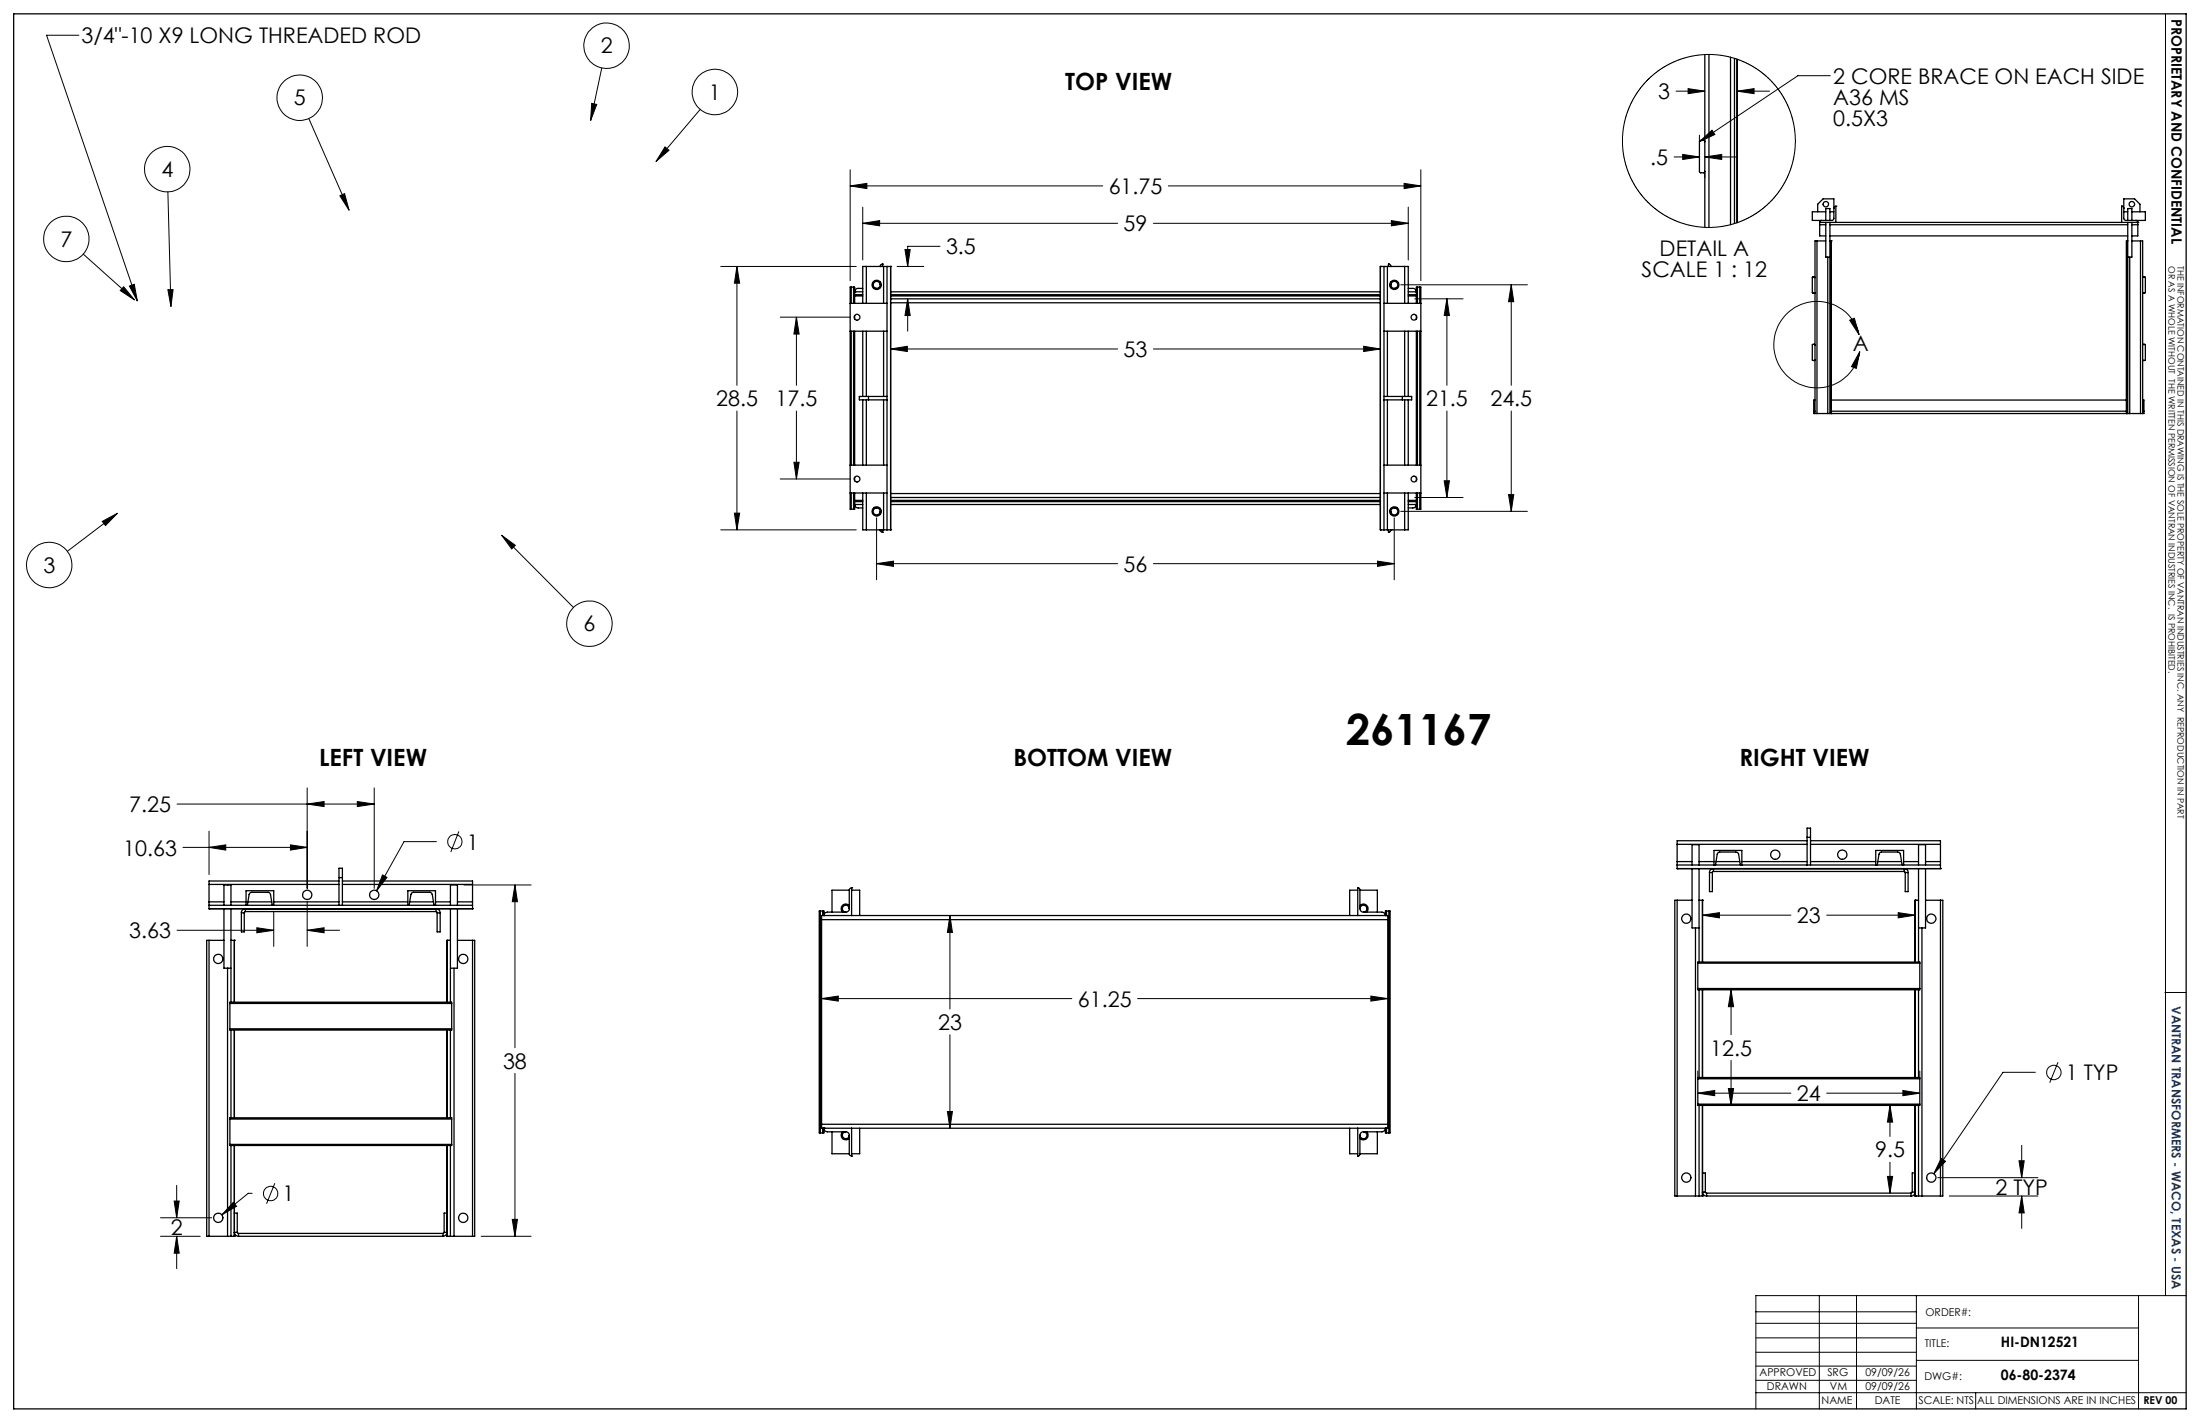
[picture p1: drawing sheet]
<svg xmlns="http://www.w3.org/2000/svg" width="432mm" height="279mm" viewBox="0 0 432 279" stroke-linecap="round" stroke-linejoin="round" font-family="sans-serif">
<g fill="none" stroke="#000" stroke-width=".25">
<path d="M2.7 2.7h426.4v273.7h-426.4zM334.6 10.7v33.9M335.4 10.7v33.9M339.7 11.2v32.9M340.4 11.5v32.4M341 11.6v32.1M334.6 27.8l-.1-.2h-.8l-.1 .2v5.9l.2 .2h.6l.2-.3M166.9 59.5h7.2M167.1 56.3h-.2v43.6h.2M167.1 56.3h.4M167.1 56.3v3.2M167.5 56.3h.2v3.2"/>
<path d="M167.5 56.3v3.2M167.7 57.3h.1M167.7 57.3h1.6M167.7 57.8h1.6M167.7 58.1h1.6M169.3 56.6h-.8a.66 .66 0 0 0-.8 .7M170 52.3h-.7v7.2M170 52.3h3.4M170 52.3v7.2M171.4 56.6h.6M172.8 52.3h.1M172.8 55.3v.6"/>
<path d="M173.2 51.8a.42 .42 0 0 0-.4 .5M173.2 51.8h.1M173.2 51.8v.5M173.4 52.3h.7M173.4 52.3v7.2M174.1 52.3h.7M174.1 52.3v51.7M174.8 52.3h.1M174.8 57.3h96.1M174.8 57.8h96.1M174.8 58.6h96.1M174.8 52.3v51.7"/>
<path d="M174.8 58.1h96.1M174.8 59.4h96.1M270.9 52.3h.7M270.9 52.3h.1M270.9 52.3v51.7M271.6 52.3h.7M271.6 52.3v51.7M271.6 59.5h7.3M272.3 52.3h3.4M272.3 52.3v7.2M272.5 51.8h.1M272.5 51.8a.42 .42 0 0 1 .5 .5"/>
<path d="M272.5 51.8v.5M273 52.3h.1M273 55.3v.6M273.6 56.6h.7M275.7 52.3h.7v7.2M275.7 52.3v7.2M276.4 56.6h.9a.66 .66 0 0 1 .7 .7M276.4 57.3h1.6M276.4 57.8h1.6M276.4 58.1h1.6M278 57.3h.1M278.2 56.3h-.2v3.2"/>
<path d="M278.2 56.3h.5M278.2 56.3v3.2M278.7 56.3h.2v43.6h-.2M278.7 56.3v3.2M356.2 54.5l-.1-.2-.4 .1v3l.1 .1 .4-.1M356.6 47.3h-.4v33.8M356.6 47.3v33.8M356.6 47.3h1.8M356.8 41.6v-1.5l1-1.1h2.1v4.1l-.3 .2h-3.9v-1.7h2.7M357.2 43.6v.5M357.2 43.6h.1M357.2 44.1v2.2h1.2"/>
<path d="M357.2 43.6h62.4M357.2 44.1h1.2M357.6 43.3h-.3l-.1 .3M358.4 43.3v-2.4h.8v2.4M358.4 43.6v6.8h.8M358.7 50.4v30.7M359.2 47.3h.2M359.2 43.6v37.5M359.2 46.3h58.4M359.2 41.6h.7M359.2 44.1h58.4M359.4 47.3h.1"/>
<path d="M359.4 47.3v33.8M360.3 40.5l-.2 .1-.2 .3M360.3 40.5h.1M360.3 40.5v3.1M416.4 40.5h.1M416.4 40.5h.3l.1 .4M416.4 40.5v3.1M416.8 41.6h.8M417.4 47.3h.2M417.4 47.3h.1M417.4 47.3v33.8M417.6 43.3v-2.4h.8v2.4"/>
<path d="M417.6 43.6v37.5M418 50.4v30.7M418.4 41.6h2.7v1.7l-4.1-.1-.2-.3v-3.9h2.2l1 1.1v1.5M418.4 43.6v6.8h-.8M418.4 47.3h1.7M418.4 44.1h1.2M419.2 43.3l.4 .1v.2M419.6 43.6v.5M419.6 43.6h.1M419.6 44.1v2.2h-1.2M420.1 47.3h.4v33.8M420.1 47.3v33.8"/>
<path d="M420.5 54.5l.2-.2 .4 .1v3l-.1 .1-.5-.1M166.9 65h7.2M167.1 65v26.3M167.5 65v26.3M167.7 61.9v.7M167.7 65v26.3M169.3 65v12.8M169.3 78.5v12.8M170 65v12.8M170 78.5v12.8M170.5 77.8v.7M173.4 65v12.8"/>
<path d="M173.4 78.5v12.8M174.1 77.8h-5.4v.7h5.4M271.6 65h7.3M271.6 77.8h5.5v.7h-5.5M272.3 65v12.8M272.3 78.5v12.8M275.2 77.8v.7M275.7 65v12.8M275.7 78.5v12.8M276.4 65v12.8M276.4 78.5v12.8M278 61.9v.7"/>
<path d="M278 65v26.3M278.2 65v26.3M278.7 65v26.3M356.2 67.7l-.1-.1-.4 .1v2.9l.1 .1 .4-.1M356.2 78.5h-.2v2.2M359.4 78.5h58M420.5 67.7l.2-.1 .4 .1v2.9l-.1 .1-.5-.1M420.5 78.5h.3v2.2M166.9 96.7h7.2M166.9 91.3h7.2M167.1 99.9h.4M167.1 96.7v3.2"/>
<path d="M167.5 96.7v3.2M167.7 99h.1M167.7 99a.66 .66 0 0 0 .8 .7h.8M167.7 96.7v3.2h-.2M167.7 99h1.6M167.7 98.4h1.6M167.7 93.7v.6M167.7 98.2h1.6M169.3 96.7v7.3h.7M170 96.7v7.3M171.4 99.7h.6M173.4 96.7v7.3"/>
<path d="M174.8 99h96.1M174.8 98.4h96.1M174.8 97.6h96.1M174.8 98.2h96.1M174.8 96.8h96.1M271.6 96.7h7.3M271.6 91.3h7.3M272.3 96.7v7.3M273.6 99.7h.7M275.7 96.7v7.3M276.4 96.7v7.3h-.7M276.4 99h1.6"/>
<path d="M276.4 98.4h1.6M276.4 98.2h1.6M278 99h.1M278 99a.66 .66 0 0 1-.7 .7h-.9M278 96.7v3.2h.2M278 93.7v.6M278.2 99.9h.5M278.2 96.7v3.2M278.7 96.7v3.2M356 80.7v.4h.2M356 80.7h.2M356.2 81.1h.4"/>
<path d="M356.6 81.1h2.1M358.7 81.1h.5M359.2 81.1h.2M359.4 81.1h.1M359.4 81.1h58M359.4 80.7h58M417.4 81.1h.2M417.4 81.1h.1M417.6 81.1h.4M418 81.1h2.1M420.1 81.1h.4M420.5 80.7h.3"/>
<path d="M420.8 80.7v.4h-.3M170 104h3.4M172.8 104l.1 .4h.3M172.8 104h.1M172.8 100.3v.6M173.2 104.4h.1M173.2 104v.4M173.4 104h.7M174.1 104h.7M174.8 104h.1M270.9 104h.7M270.9 104h.1"/>
<path d="M271.6 104h.7M272.3 104h3.4M272.5 104.4h.1M272.5 104v.4M273 104h.1M273 104l-.2 .4h-.3M273 100.3v.6M41 178.3h.1M41 177.6v.7M41 177v.6M41 173.5v3.5M41 178.3h51.7"/>
<path d="M41 177.6h51.7M41 177h3M41 173.5h25.5M44 177.6v-4h1.3v4M44 178.3v11.7h1.3M45.3 178.3v18.3M45.3 177h3M47.4 179.1h.5M47.4 179.1v3.7h.5v-3.7M48.2 178.9l-.3 .2M48.2 178.9v-.6a.78 .78 0 0 0-.8 .8M48.2 178.9h37.4"/>
<path d="M48.3 177.6v-2.8h5.4v2.8M48.4 177.6l.2-.1 .3-2 .2-.3 .2-.1h3.4l.2 .1 .2 .3 .3 2 .2 .1M48.7 177h4.6M53.7 177h12.8M66.5 172.9h-25.5v.6M66.5 172.2h.7M66.5 177.6v-7.2h.7v7.2M67.2 172.9h25.5v.6M67.2 177h12.8M67.2 173.5h25.5M80 177.6v-2.8h5.5v2.8M80.2 177.6l.1-.1 .3-2 .2-.3 .3-.1h3.3l.3 .1 .1 .3 .4 2 .2 .1"/>
<path d="M80.4 177h4.7M85.5 177h2.9M85.6 178.9v-.6a.85 .85 0 0 1 .8 .8M85.6 178.9l.2 .2M85.8 179.1h.6M85.8 179.1v3.7h.6v-3.7M88.4 177.6v-4h1.4v4M88.4 178.3v18.3M89.8 178.3v11.7h-1.4M89.8 177h2.9M92.7 178.3h.1M92.7 177.6v.7"/>
<path d="M92.7 177v.6M92.7 173.5v3.5M161 178.8h-.2v43.5h.2M161 178.8h.5M161 178.8v43.5M161.5 178.8h.2v.8M161.5 178.8v.8M161.7 179.6h.1M166 179h-3.6a.66 .66 0 0 0-.7 .6M166.7 178.3a.66 .66 0 0 1-.7 .7M166.7 177.7a.9 .9 0 0 0-1.3-.1 .9 .9 0 0 0 0 1.4M166.7 178.3a.67 .67 0 0 0-.7-.7 .67 .67 0 0 0-.7 .7 .67 .67 0 0 0 .7 .7"/>
<path d="M166.7 174.7v3.6M166.7 174.7h-3.4v4.3M167.1 174.2l-.3 .1-.1 .4M167.1 174.2h.1M167.1 174.2v5.4M167.1 174.7h1.6v4.9M266.5 174.2h.1M266.5 174.2l.3 .1 .1 .4M266.5 174.2v5.4M266.5 174.7h-1.6v4.9M266.9 178.3a.66 .66 0 0 0 .7 .7M266.9 177.7a.91 .91 0 0 1 1.3-.1 .91 .91 0 0 1 0 1.4"/>
<path d="M266.9 178.3a.68 .68 0 0 1 .7-.7 .68 .68 0 0 1 .7 .7 .68 .68 0 0 1-.7 .7M266.9 174.7v3.6M266.9 174.7h3.4v4.3M267.6 179h3.7a.73 .73 0 0 1 .6 .6M271.9 179.6h.1M272.1 178.8h-.2v.8M272.1 178.8h.5M272.1 178.8v.8M272.6 178.8h.2v43.5h-.2M272.6 178.8v43.5M329.2 176.6h-.5v58.1h.5M329.2 170.4h.1"/>
<path d="M329.2 169.7v.7M329.2 169.1v.6M329.2 176.6h2.9M329.2 165.7v3.4M329.2 176.6v58.1M329.2 170.4h51.7M329.2 169.7h51.7M329.2 169.1h2.9M329.2 165.7h25.5M332.1 170.4v11.7h1.4M332.1 169.7v-4h1.4v4M333.5 176.6h.7"/>
<path d="M333.5 170.4v18.4M333.5 169.1h2.9M334.2 176.6h.1M334.2 176.6v12.2M335.5 171.2h.6M335.5 171.2v3.7h.6v-3.7M336.3 171v-.6a.73 .73 0 0 0-.8 .8M336.3 171l-.2 .2M336.3 171h37.4M336.4 169.7v-2.8h5.5v2.8M336.5 169.7l.2-.1 .3-2 .1-.2 .4-.2 3.5 .1 .2 .3 .4 2 .1 .1M336.8 169.1h4.7"/>
<path d="M341.9 169.1h12.8M354.7 165h-25.5v.7M354.7 164.3h.7M354.7 169.7v-7.2h.7v7.2M355.4 165h25.5v.7M355.4 169.1h12.8M355.4 165.7h25.5M368.2 169.7v-2.8h5.4v2.8M368.3 169.7l.2-.1 .3-2 .1-.2 .4-.2 3.4 .1 .3 .3 .3 2 .2 .1M368.5 169.1h4.7M373.6 169.1h3M373.7 171v-.6a.73 .73 0 0 1 .8 .8"/>
<path d="M373.7 171l.2 .2M373.9 171.2h.6M373.9 171.2v3.7h.6v-3.7M375.9 176.6h.7M375.9 176.6h.1M375.9 176.6v12.2M376.6 169.7v-4h1.3v4M376.6 170.4v18.4M377.9 170.4v11.7h-1.3M377.9 176.6h3M377.9 169.1h3M380.9 176.6h.4v58.1h-.4"/>
<path d="M380.9 170.4h.1M380.9 169.7v.7M380.9 169.1v.6M380.9 165.7v3.4M380.9 176.6v58.1M41 184.5h-.4v58.1h.4M41 184.5h3M41 184.5v58.1M44.7 190v52.6M45.1 196.9v-.3h43.6v.3M45.1 196.9v5M45.1 196.9h43.6"/>
<path d="M45.3 184.5h.7M46 184.5h.1M46 184.5v12.1M87.7 184.5h.1M87.7 184.5h.7M87.7 184.5v12.1M88.7 196.9v5M89.1 190v52.6M89.8 184.5h2.9M92.7 184.5h.5v58.1h-.5M92.7 184.5v58.1M161.3 180.4v-.8h111.1v.8"/>
<path d="M161.3 180.4v40.2M161.3 180.4h111.1M272.4 180.4v40.2M332.8 182.1v52.6M333.2 194v.2h43.6v-.2M333.2 189v-.2h43.6v.2M333.2 194h43.6M333.2 189h43.6M333.2 189v5M333.5 194.2v17.2M334.2 194.2v17.2M375.9 194.2v17.2"/>
<path d="M376.6 194.2v17.2M376.8 189v5M377.2 182.1v52.6M45.1 219.6v-.3h43.6v.3M45.1 201.9v.2h43.6v-.2M45.1 219.6v4.9M45.1 219.6h43.6M45.1 201.9h43.6M45.3 202.1v17.2M46 202.1v17.2M87.7 202.1v17.2M88.4 202.1v17.2"/>
<path d="M88.7 219.6v4.9M333.2 216.6v.3h43.6v-.3M333.2 211.7v-.3h43.6v.3M333.2 211.7v4.9M333.2 211.7h43.6M333.2 216.6h43.6M333.5 216.9v17.8M334.2 216.9v17.8M375.9 216.9v17.8M376.6 216.9v17.8M376.8 211.7v4.9M45.1 224.5v.3h43.6v-.3"/>
<path d="M45.1 224.5h43.6M45.3 224.8v17.8M46 224.8v17.8M46 238h.6v3.8M87.7 238h-.5v3.8M87.7 224.8v17.8M88.4 224.8v17.8M161 222.3h.5M161.3 220.6v.8h111.1v-.8M161.3 220.6h111.1M161.5 221.4v.9M161.7 221.4a.66 .66 0 0 0 .7 .7h3.6"/>
<path d="M161.7 221.4h.1M161.7 221.4v.9h-.2M163.3 222.1v4.3h3.4M165.4 222.1a.9 .9 0 0 0 0 1.3 .9 .9 0 0 0 1.3-.1M166 222.1a.66 .66 0 0 1 .7 .6v3.7M166 222.1a.67 .67 0 0 0-.7 .6 .67 .67 0 0 0 .7 .7 .67 .67 0 0 0 .7-.6M166.7 226.4l.1 .3 .3 .1M167.1 226.8h.1M167.1 221.4v5.4M168.7 221.4v5h-1.6M264.9 221.4v5h1.6M266.5 226.8h.1"/>
<path d="M266.5 221.4v5.4M266.9 226.4l-.1 .3-.3 .1M266.9 222.7v3.7M267.6 222.1a.66 .66 0 0 0-.7 .6M267.6 222.1a.68 .68 0 0 1 .7 .7 .68 .68 0 0 1-.7 .6 .68 .68 0 0 1-.7-.7M268.2 222.1a.91 .91 0 0 1 0 1.3 .91 .91 0 0 1-1.3-.1M270.3 222.1v4.3h-3.4M271.9 221.4h.1M271.9 221.4a.73 .73 0 0 1-.6 .7h-3.7M271.9 221.4v.9h.2M272.1 222.3h.5M272.1 221.4v.9"/>
<path d="M329.2 234.7h3.6M332.8 234.7h.7M333.5 234.7h.7M334.2 234.7h.1M334.2 230.2h.5v3.7M334.7 233.9h-.5a.78 .78 0 0 0 .8 .8M334.7 233.9l.3 .2M335 234.7h40.1M335 234.1v.6M335 234.1h40.1M375.1 234.1v.6M375.3 233.9h.6a.78 .78 0 0 1-.8 .8"/>
<path d="M375.3 233.9l-.2 .2M375.9 234.7h.7M375.9 234.7h.1M375.9 230.2h-.6v3.7M376.6 234.7h.6M377.2 234.7h3.7M41 242.6h3.7M44.7 242.6h.6M45.3 242.6h.7M46 242.6h.1M46.6 241.8h-.6a.85 .85 0 0 0 .8 .8M46.6 241.8l.2 .2"/>
<path d="M46.8 242.6h40.2M46.8 242v.6M46.8 242h40.2M87 242v.6M87.2 241.8l-.2 .2M87.2 241.8h.5a.85 .85 0 0 1-.7 .8M87.7 242.6h.1M87.7 242.6h.7M88.4 242.6h.7M89.1 242.6h3.6"/>
<circle cx="172.1" cy="55.9" r=".91"/>
<circle cx="172.1" cy="55.9" r=".68"/>
<circle cx="273.7" cy="55.9" r=".68"/>
<circle cx="273.7" cy="55.9" r=".9"/>
<circle cx="358.4" cy="40.1" r=".54"/>
<circle cx="418.4" cy="40.1" r=".54"/>
<circle cx="168.2" cy="62.3" r=".58"/>
<circle cx="277.5" cy="62.2" r=".56"/>
<circle cx="168.2" cy="94" r=".58"/>
<circle cx="277.5" cy="94" r=".56"/>
<circle cx="172.1" cy="100.3" r=".68"/>
<circle cx="172.1" cy="100.3" r=".91"/>
<circle cx="273.7" cy="100.3" r=".68"/>
<circle cx="273.7" cy="100.3" r=".9"/>
<circle cx="60.3" cy="175.6" r=".9"/>
<circle cx="73.5" cy="175.6" r=".91"/>
<circle cx="348.4" cy="167.7" r=".91"/>
<circle cx="361.6" cy="167.7" r=".91"/>
<circle cx="42.8" cy="188.1" r=".91"/>
<circle cx="90.9" cy="188.2" r=".9"/>
<circle cx="331" cy="180.3" r=".9"/>
<circle cx="379.1" cy="180.3" r=".91"/>
<circle cx="42.8" cy="238.9" r=".91"/>
<circle cx="90.9" cy="239" r=".9"/>
<circle cx="331" cy="231.1" r=".9"/>
<circle cx="379.1" cy="231.1" r=".91"/>
</g>
<g fill="none" stroke="#000" stroke-width=".2">
<path d="M15.5 6.9h-6.4l17.9 52.2M118.1 13.3l-2.2 10.3M329 17.9h5.6M331.3 17.4l3.3 .5-3.3 .5zM341 17.9l3.3-.5v1zM341 17.9h6.3M359.2 14.9h-6.3l-19.3 12.9M425 2.7v251.5M32.9 37.6l.6 22.5M60.6 23.2l7.9 18M66.7 38.4l.9-.4 .9 3.2zM116.1 20.3l1 .2-1.2 3.1z"/>
<path d="M130.5 28.8l.8 .7-2.5 2.2zM137.4 21.4l-8.6 10.3M166.9 36.5l3.2-.5v1zM166.9 33.3v21.8M166.9 36.5h49.5M229.3 36.5h49.6M275.6 36l3.3 .5-3.3 .5zM278.9 33.3v21.8M328.6 30.8h5M330.3 30.3l3.3 .5-3.3 .5zM333.6 27.8l2.4-2.3 .6 .9zM333.6 26.5v1.1"/>
<path d="M334.6 30.8l3.3-.5v1zM334.6 34v.9M334.6 30.8h6.4M16.3 49.8l10.1 9M24.3 56.3l2.1 2.5-2.8-1.8zM25.4 56.1l1-.3 .6 3.3zM32.9 56.8h1.1l-.5 3.3zM141.5 52.3h26.6M144.6 52.3l.6 3.3h-1.1zM144.6 52.3v23.3M169.3 43.8l3.3-.5v1zM169.3 40.6v10.4"/>
<path d="M169.3 43.8h50.1M176.1 52.3h5.2M177.6 49h1l-.4 3.3zM178.2 58.6l.4 3.3h-1zM178.2 58.6v6.4M184.5 48.3h-6.3v4M226.4 43.8h50M273.1 43.3l3.3 .5-3.3 .5zM274.9 55.9h24.9M276.4 40.6v10.4M277.7 58.6h9.5M284 58.6l.5 3.3h-1z"/>
<path d="M284 58.6v17M296.6 55.9l.5 3.3h-1zM296.6 55.9v19.7M153.1 62.2h13.8M156.3 62.2l.5 3.3h-1zM156.3 62.2v13.4M174.8 68.5l3.3-.6v1.1zM174.8 68.5h44.6M226.4 68.5h44.5M267.7 67.9l3.2 .6-3.2 .5zM363 62.8l1-.4 .9 3.3zM364.9 65.7a8.5 8.5 0 0 0-13.3-4.9 8.5 8.5 0 0 0 .6 14.1 8.5 8.5 0 0 0 12.8-5.9"/>
<path d="M365 69l-.7 3.3-.9-.4zM144.6 80.6v23.4M153.1 94h13.8M155.8 90.7h1l-.5 3.3zM156.3 80.6v13.4M277.7 97.6h9.5M283.5 94.3h1l-.5 3.3zM284 80.6v17M296.1 97h1l-.5 3.3zM296.6 80.6v19.7M20.1 102.3l2.9-1.6-2.3 2.4zM23 100.7l-9.8 7.5"/>
<path d="M98.5 105l2.6 2-.7 .7zM98.5 105l14.1 14.2M141.5 104h26.6M144.1 100.7h1.1l-.6 3.3zM172 110.6l3.4-.5v1zM172 101.6v12.2M172 110.6h47.4M226.4 110.6h47.2M270.4 110.1l3.2 .5-3.2 .5zM273.6 101.6v12.2M274.9 100.3h24.9M34.7 157.8h38.7"/>
<path d="M60.3 157.8l3.3-.5v1zM60.3 154.6v19.7M70.1 157.3l3.3 .5-3.3 .5zM73.4 154.6v19.7M35.9 166.3h24.4M41 166.3l3.3-.5v1zM41 163.1v8.5M53.7 178.9v6.8M57 165.8l3.3 .5-3.3 .5zM60.3 176.8v8.9M75.1 171.7l.9 .5-2.1 2.6zM85.7 165.1h-6.4l-5.4 9.7"/>
<path d="M90.1 163.1l-1.6 4.1M91.1 173.6h13.1M101.1 173.6l.5 3.3h-1.1zM101.1 173.6v32M186.4 179.6l.5 3.4h-1zM186.4 179.6v18.4M334.2 179.6h17.3M334.2 179.6l3.3-.5v1zM358.5 179.6h17.4M372.6 179.1l3.3 .5-3.3 .5zM34.7 182.5h19M50.4 182l3.3 .5-3.3 .5z"/>
<path d="M60.3 182.5l3.3-.5v1zM60.3 182.5h6.3M161.3 195.9l3.2-.5v1zM161.3 195.9h49.1M223.3 195.9h49.1M269.1 195.4l3.3 .5-3.3 .5zM339.8 194.2l.5 3.3h-1.1zM339.8 194.2v8.8M424.9 194.7h4.2M101.1 210.6v32M185.9 218.1h1l-.5 3.3zM186.4 203v18.4"/>
<path d="M333.2 214.5l3.3-.5v1zM333.2 210.1v1.2M333.2 214.5h18.3M339.2 213.6h1.1l-.5 3.3zM339.8 208.1v8.8M358.5 214.5h18.3M370.9 216.9l.6 3.3h-1zM370.9 216.9v6.1M373.5 214l3.3 .5-3.3 .5zM376.8 210.1v1.2M399.5 210.4h-6.4l-13.5 19.9M403.9 208.4l-1.6 4"/>
<path d="M31.5 238.9h10.1M34.2 235.7h1l-.5 3.2zM34.7 232.6v6.3M45.8 235.9l.6 .8-2.9 1.7zM49.5 234.1h-.8l-5.2 4.3M53.9 232.2l-1.6 4M100.5 239.3h1.1l-.5 3.3zM370.5 230.8h1l-.6 3.3zM370.9 228v6.1M380.3 231.1h19.7M381 227.3l.8 .6-2.2 2.4zM382.6 234.7h17.4"/>
<path d="M396.3 227.8h1l-.5 3.3zM396.8 234.7l.5 3.3h-1zM396.8 224.7v6.4M396.8 234.7v6.3M31.5 242.6h7.8M34.7 242.6l.5 3.3h-1zM34.7 242.6v6.3M94.4 242.6h9.8M344.6 257.4h31.5M344.6 259.6h31.5M357.1 254.2v22.2M364.4 254.2v22.2"/>
<path d="M376.1 254.2v22.2M419.7 254.2v22.2M429.1 254.2h-84.5v22.2M344.6 273.3h84.5M344.6 270.8h31.5M344.6 268h31.5M344.6 265.3h31.5M344.6 262.5h31.5M376.1 266.9h43.6M376.1 260.6h43.6M387.8 273.3v3.1"/>
<circle cx="58.8" cy="19.2" r="4.5"/>
<circle cx="119.1" cy="9" r="4.5"/>
<circle cx="140.3" cy="18" r="4.5"/>
<circle cx="32.8" cy="33.2" r="4.4"/>
<circle cx="335.4" cy="27.7" r="17"/>
<circle cx="13" cy="46.9" r="4.5"/>
<circle cx="9.7" cy="110.9" r="4.5"/>
<circle cx="115.7" cy="122.4" r="4.4"/>
<circle cx="89.3" cy="165.1" r="1.41"/>
<circle cx="403.1" cy="210.4" r="1.41"/>
<circle cx="53.1" cy="234.2" r="1.41"/>
</g>
<g fill="#000">
<path d="M130.5 28.8l.8 .7-2.5 2.2zM116.1 20.3l1 .2-1.2 3.1zM66.7 38.4l.9-.4 .9 3.2zM98.5 105l2.6 2-.7 .7zM20.1 102.3l2.9-1.6-2.3 2.4zM24.3 56.3l2.1 2.5-2.8-1.8zM32.9 56.8h1.1l-.5 3.3zM25.4 56.1l1-.3 .6 3.3zM174.8 68.5l3.3-.6v1.1zM267.7 67.9l3.2 .6-3.2 .5zM172 110.6l3.4-.5v1zM270.4 110.1l3.2 .5-3.2 .5zM169.3 43.8l3.3-.5v1zM273.1 43.3l3.3 .5-3.3 .5zM178.2 58.6l.4 3.3h-1zM177.6 49h1l-.4 3.3zM155.8 90.7h1l-.5 3.3zM156.3 62.2l.5 3.3h-1zM144.1 100.7h1.1l-.6 3.3zM144.6 52.3l.6 3.3h-1.1zM296.6 55.9l.5 3.3h-1zM296.1 97h1l-.5 3.3zM284 58.6l.5 3.3h-1zM283.5 94.3h1l-.5 3.3zM166.9 36.5l3.2-.5v1zM275.6 36l3.3 .5-3.3 .5zM161.3 195.9l3.2-.5v1zM269.1 195.4l3.3 .5-3.3 .5zM186.4 179.6l.5 3.4h-1zM185.9 218.1h1l-.5 3.3zM396.3 227.8h1l-.5 3.3zM396.8 234.7l.5 3.3h-1zM381 227.3l-1.4 3 2.2-2.4zM334.2 179.6l3.3-.5v1zM372.6 179.1l3.3 .5-3.3 .5zM370.9 216.9l.6 3.3h-1zM370.5 230.8h1l-.6 3.3zM333.2 214.5l3.3-.5v1zM373.5 214l3.3 .5-3.3 .5zM339.2 213.6h1.1l-.5 3.3zM339.8 194.2l.5 3.3h-1.1zM60.3 157.8l3.3-.5v1zM70.1 157.3l3.3 .5-3.3 .5zM75.1 171.7l-1.2 3.1 2.1-2.6zM60.3 182.5l3.3-.5v1zM50.4 182l3.3 .5-3.3 .5zM45.8 235.9l-2.3 2.5 2.9-1.7zM34.2 235.7h1l-.5 3.2zM34.7 242.6l.5 3.3h-1zM100.5 239.3h1.1l-.5 3.3zM101.1 173.6l.5 3.3h-1.1zM57 165.8l3.3 .5-3.3 .5zM41 166.3l3.3-.5v1zM341 17.9l3.3-.5v1zM331.3 17.4l3.3 .5-3.3 .5zM330.3 30.3l3.3 .5-3.3 .5zM334.6 30.8l3.3-.5v1zM333.6 27.8l2.4-2.3 .6 .9z"/>
<path d="M363 62.8l1-.4 .9 3.3zM365 69l-.7 3.3-.9-.4z"/>
</g>
<text font-size="8.5" x="264.2" y="146.2">261167</text>
<g font-size="4.7">
<text x="209.1" y="17.6">TOP VIEW</text>
<text x="62.6" y="150.3">LEFT VIEW</text>
<text x="198.9" y="150.3">BOTTOM VIEW</text>
<text x="341.4" y="150.3">RIGHT VIEW</text>
</g>
<g font-size="4.2">
<text x="16" y="8.5">3/4&quot;-10 X9 LONG THREADED ROD</text>
<text x="117.9" y="10.5">2</text>
<text x="359.8" y="16.5">2 CORE BRACE ON EACH SIDE</text>
<text x="57.7" y="20.7">5</text>
<text x="139.2" y="19.6">1</text>
<text x="325.5" y="19.5">3</text>
<text x="359.8" y="20.6">A36 MS</text>
<text x="359.8" y="24.8">0.5X3</text>
<text x="31.7" y="34.7">4</text>
<text x="323.9" y="32.4">.5</text>
<text x="217.6" y="38.1">61.75</text>
<text x="220.5" y="45.4">59</text>
<text x="11.9" y="48.4">7</text>
<text x="185.7" y="49.9">3.5</text>
<text x="325.7" y="50.2">DETAIL A</text>
<text x="322.2" y="54.4">SCALE 1 : 12</text>
<text x="220.5" y="70.1">53</text>
<text x="363.6" y="68.9">A</text>
<text x="140.6" y="79.7">28.5</text>
<text x="152.2" y="79.7">17.5</text>
<text x="279.9" y="79.7">21.5</text>
<text x="292.5" y="79.7">24.5</text>
<text x="8.5" y="112.4">3</text>
<text x="220.5" y="112.2">56</text>
<text x="114.5" y="123.9">6</text>
<text x="25.4" y="159.3">7.25</text>
<text x="24.2" y="167.9">10.63</text>
<text x="91.6" y="166.7">1</text>
<text x="25.4" y="184.1">3.63</text>
<text x="352.7" y="181.2">23</text>
<text x="211.5" y="197.5">61.25</text>
<text x="184.1" y="202.1">23</text>
<text x="98.7" y="209.7">38</text>
<text x="335.7" y="207.1">12.5</text>
<text x="405.5" y="212">1 TYP</text>
<text x="352.7" y="216.1">24</text>
<text x="368" y="227.1">9.5</text>
<text x="55.5" y="235.7">1</text>
<text x="391.6" y="234.4">2 TYP</text>
<text x="33.5" y="242.3">2</text>
</g>
<g font-size="2.8">
<text x="426.2" y="3.7" transform="rotate(90 426.2 3.7)">PROPRIETARY AND CONFIDENTIAL</text>
<text x="392.7" y="264.2">HI-DN12521</text>
<text x="392.7" y="270.8">06-80-2374</text>
</g>
<text font-size="2.5" fill="#003082" x="426.3" y="197.4" transform="rotate(90 426.3 197.4)">VANTRAN TRANSFORMERS - WACO, TEXAS - USA</text>
<g font-size="2.1">
<text x="377.9" y="258.1">ORDER#:</text>
<text x="377.8" y="264.2">TITLE:</text>
<text x="345.3" y="270">APPROVED</text>
<text x="346.8" y="272.7">DRAWN</text>
<text x="357.5" y="275.5">NAME</text>
<text x="358.7" y="270">SRG</text>
<text x="359.2" y="272.7">VM</text>
<text x="366.1" y="272.7">09/09/26</text>
<text x="366.1" y="270">09/09/26</text>
<text x="367.9" y="275.5">DATE</text>
<text x="376.6" y="275.5">SCALE: NTS</text>
<text x="377.7" y="270.8">DWG#:</text>
<text x="388.1" y="275.5">ALL DIMENSIONS ARE IN INCHES</text>
<text x="420.7" y="275.5">REV 00</text>
</g>
<g font-size="1.8">
<text x="425.6" y="52.2" transform="rotate(90 425.6 52.2)">OR AS A WHOLE WITHOUT THE WRITTEN PERMISSION OF VANTRAN INDUSTRIES INC. IS PROHIBITED.</text>
<text x="427.4" y="52.2" transform="rotate(90 427.4 52.2)">THE INFORMATION CONTAINED IN THIS DRAWING IS THE SOLE PROPERTY OF VANTRAN INDUSTRIES INC. ANY REPRODUCTION IN PART</text>
</g>
</svg>
